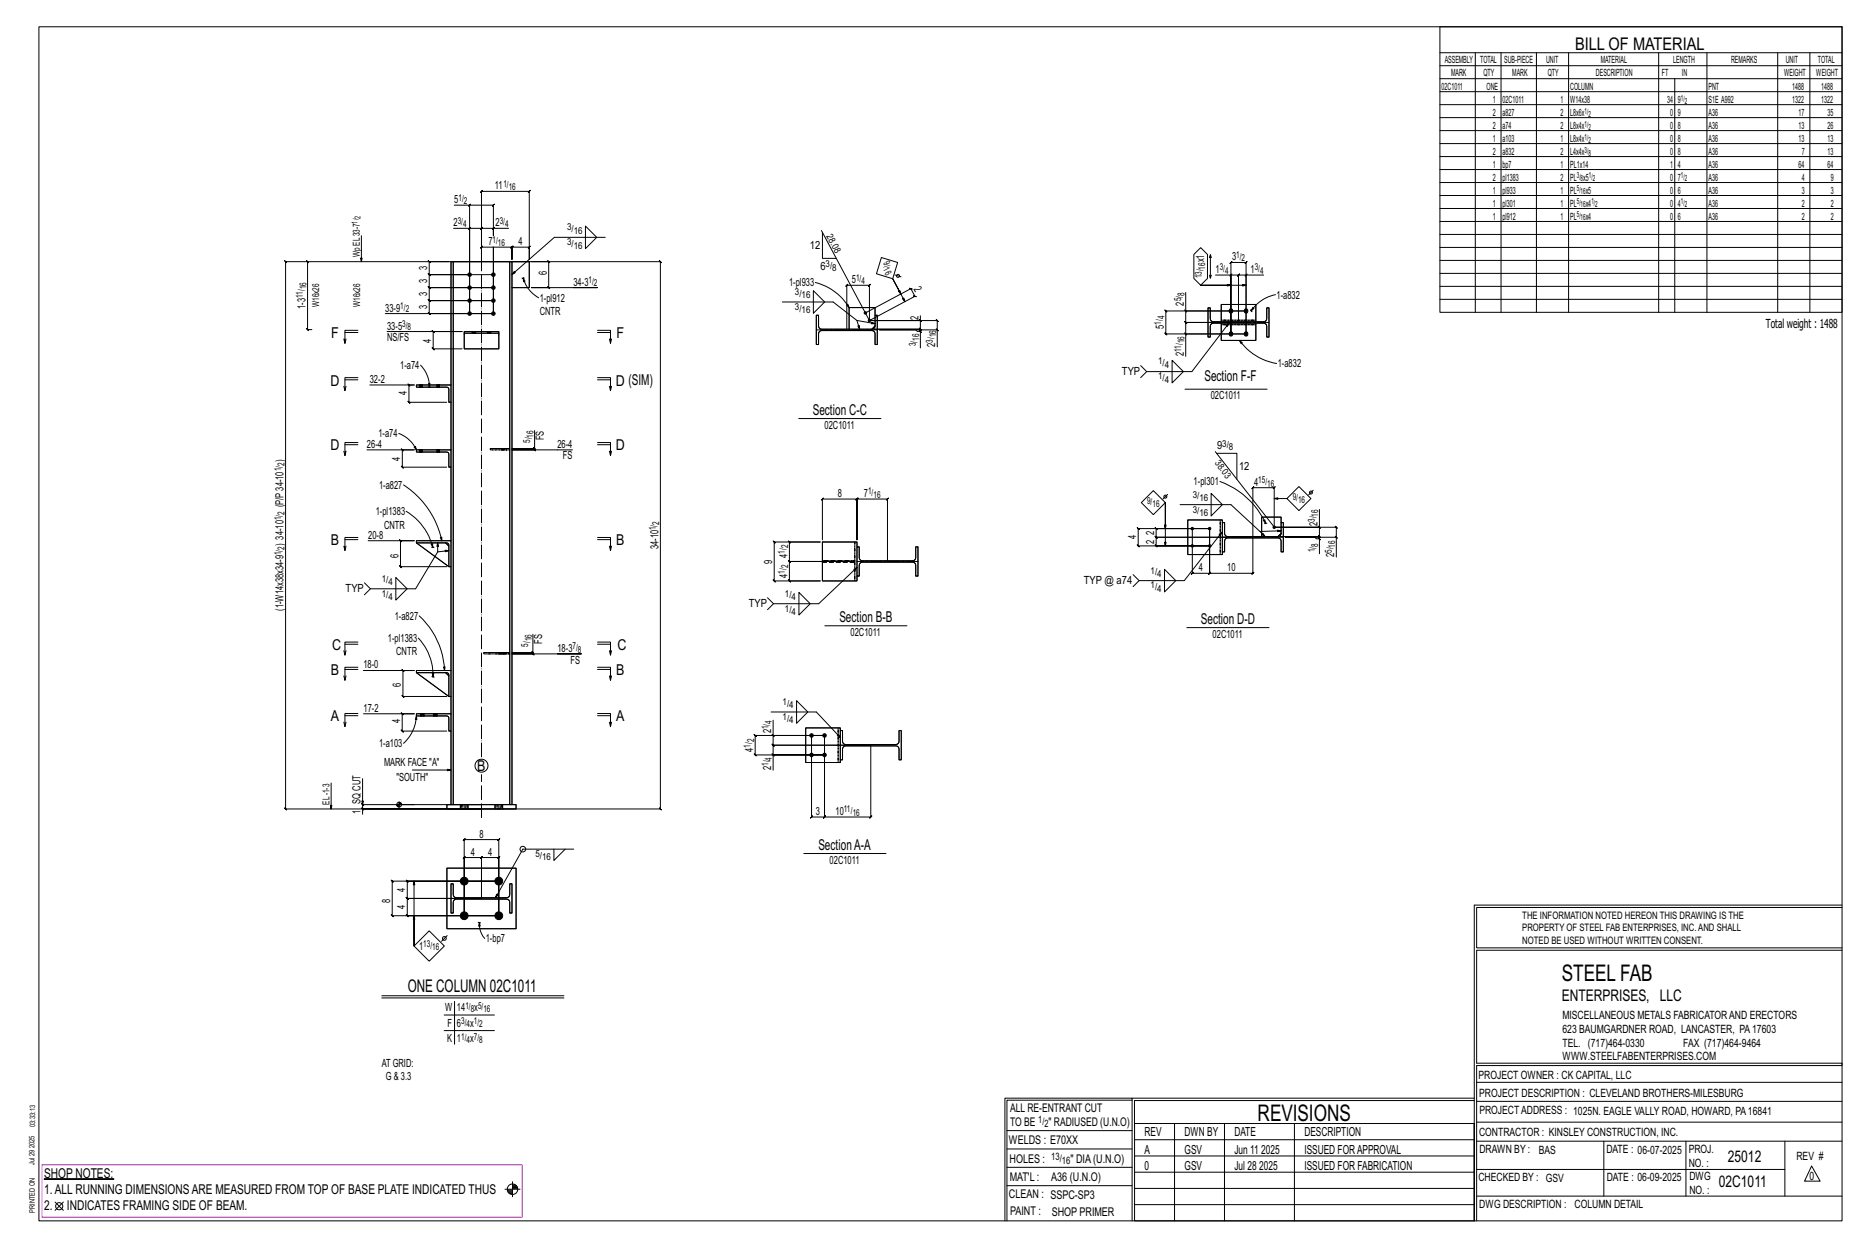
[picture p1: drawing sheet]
<svg xmlns="http://www.w3.org/2000/svg" width="914mm" height="610mm" viewBox="0 0 914 610" stroke-linecap="round" stroke-linejoin="round" font-family="sans-serif">
<g fill="#000" stroke="#000" stroke-width=".49">
<path d="M22 577h34z"/>
<circle cx="230" cy="134" r=".9"/>
<circle cx="242" cy="134" r=".9"/>
<circle cx="230" cy="147" r=".9"/>
<circle cx="230" cy="141" r=".9"/>
<circle cx="230" cy="153" r=".9"/>
<circle cx="242" cy="147" r=".9"/>
<circle cx="242" cy="153" r=".9"/>
<circle cx="242" cy="141" r=".9"/>
<circle cx="424" cy="153" r=".6"/>
<circle cx="426" cy="157" r=".6"/>
<circle cx="603" cy="152" r="1"/>
<circle cx="610" cy="152" r="1"/>
<circle cx="602" cy="163" r="1"/>
<circle cx="610" cy="163" r="1"/>
<circle cx="584" cy="259" r=".6"/>
<circle cx="592" cy="259" r=".6"/>
<circle cx="624" cy="258" r=".6"/>
<circle cx="584" cy="267" r=".6"/>
<circle cx="592" cy="267" r=".6"/>
<circle cx="397" cy="360" r=".9"/>
<circle cx="404" cy="360" r=".9"/>
<circle cx="397" cy="369" r=".9"/>
<circle cx="404" cy="369" r=".9"/>
<circle cx="227" cy="431" r="1.9"/>
<circle cx="244" cy="431" r="1.9"/>
<circle cx="227" cy="448" r="1.9"/>
<circle cx="244" cy="448" r="1.9"/>
</g>
<g fill="none" stroke="#000" stroke-width=".49">
<path d="M19 13h883v584h-883zM705 13h197v140h-197zM705 26h197M705 32h197M705 39h197M722 26v127M735 26v127M752 26v127M768 26v127M812 26v127M820 39v114M836 26v127"/>
<path d="M870 26v127M886 26v127M705 45h197M705 51h197M705 58h197M705 64h197M705 70h197M705 77h197M235 94l1-1v1h23l1-1-1 1v33v-6l1-1-1 1h-8v-1l-1 1h1v6v-6v-1l-1 1h1h-15v-1l-1 1h1v7v-34zM705 83h197M705 89h197M705 96h197"/>
<path d="M177 115v13M222 100h8v53v-41h-8M229 112l1-1zM229 101l1-1zM230 112h6h-1l1-1v1v16M230 100h12l-1 1 1-1v15v-3h7M242 112h-6v-1l-1 1h1v16M242 111l-1 1zM287 111l5 5-5 6zM296 116h-25l-20 18M402 113l24 44M403 114v12h6"/>
<path d="M705 102h197M705 108h197M705 115h197M150 128l1 1zM151 128v33h-1l1 1v-1h2M220 128h-10l1 1-1-1v6l1 1-1-1h20M222 128h29v266M236 128h-96h-1l1 1v-1v268l-1-1 1 1h96h-59v2M236 128h87l1 1-1-1v268v-1l1 1h-1h-87M242 134h-32l1 1-1-1v7v-1l1 1h-1h32h-32v-1l1 1h-1v6l1 1-1-1h32h-32l1 1-1-1v6l1 1-1-1h32v-32v32h-53M250 128v266M251 128h8v13h-8"/>
<path d="M256 136l1 2h-1zM256 136a16 16 0 0 0 8 10M256 136h-1M257 136h-1M260 128h9h-1l1 1v-1v13l-1-1 1 1h-9h32h-11M399 138a27 27 0 0 1 17 12M431 126l8 2-2 8-8-2zM438 135h3M584 124l4-3 3 3v12l-3 4-4-4zM592 135v1l1-1M592 126v-1v11M592 125l1 1"/>
<path d="M595 135h8v28v-35l-1 1 1-1h7l-1 1 1-1v35h-30v11M603 135h3l1-1-1 1v23M603 140h-15h22M603 134l-1 1zM610 135v-1l-1 1zM610 135h-4l1-1-1 1v23M619 135h-9v28h-39v1l-1-1h1v-11v1l-1-1h1h39h-30v-9M705 121h197M705 127h197M705 134h197M383 148h25l11 9 2 4M398 142l6 6-6 5z"/>
<path d="M400 154h1v6l1 1h25l1-1v-6h1v15h-1v-6l-1-1h-25l-1 1v6h-1zM414 149h1l1 1zM419 157l9 1M424 153l22-12h-1h2h-1l2 4h-1h2h-1l-22 12M426 157v-17v-1l-1 1h1h-11v-1l-1 1h1v21M428 154v-4h-12v11M428 159l-1 2M441 144l-4-8 6 12M450 156l1 1zM451 154v3h-25h33l-1-1 1 1v4M451 157v4h-1l1 1v-1h-23h23h-1l1 1v-1v1M580 152l1 1z"/>
<path d="M580 152v6v-1l1 1h-1h26M591 151h1l1 5 1 1h25l1-1v-5h1v14h-1v-6l-1-1h-26l-1 2v5h-1zM598 157v-8h17v8M598 158v9h17v-9M602 158l-19 24h-22l-3-3M606 158h-26v-1l1 1h-1v5M612 152h.1M612 152l1 1M613 150l1 1-2 1zM624 144a19 19 0 0 0-12 8M705 140h197M705 146h197"/>
<path d="M169 163h6M169 166v2M175 162h-6v6l-1-2M189 162h37h-14l1 1-1-1v9v-1l1 1h-1h14M206 179a15 15 0 0 1 4 10M227 162h17v1h-17zM227 163v8h17v-8M292 162h7v6l-1-2M292 163h7M299 166v2M450 162l1 1zM458 161l1 1z"/>
<path d="M459 170v-9h-29h18l1 1h2v8M574 176l5 6-5 5zM580 163l1 1zM607 167l1 1zM607 167a28 28 0 0 0 18 11M168 189l1 2v-2M169 186h6M175 185h-6v6M181 188h22h-3l1 1-1-1v9v-1l1 1h-1h19M204 188h17v9h-1v-7l-1-1h-15zM205 188h.1M205 189h.1"/>
<path d="M207 188h.1M207 189h.1M210 189h.1M210 188h1l-1 1zM210 189l1 1M214 188h.1M214 189h.1M215 188h.1M215 189h.1M221 188v-60h1v266M221 197v23M292 185h7v6v-2"/>
<path d="M292 186h7M298 189l1 2M561 182l-3 3M580 190h40M169 218h6M175 217h-6v6v-2M195 212a15 15 0 0 1 9 8M203 219v-1l1 2zM246 219h.1M247 219h.1M261 219l1 1zM262 211v8h-11"/>
<path d="M262 219v1h-1l1 1v-1h-11h29M292 217h7v6v-2M292 218h7M391 205h40M168 221l1 2M180 220h23h-6h-1l1 1v-1v9l-1-1 1 1h22M198 237a43 43 0 0 1 18 28M204 220h17v9h-1v-7l-1-1h-15zM205 220h.1M205 221h.1M207 220h.1M207 221h.1"/>
<path d="M214 220h.1M214 221h.1M215 220h.1M215 221h.1M221 229v36M246 220h.1M247 220h.1M298 221l1 2M595 221l29 37M596 222h9v12M597 236a40 40 0 0 1 23 20M624 238l-1 1z"/>
<path d="M636 238l6 6-6 6-6-6zM643 240l-2 2M199 250a29 29 0 0 1 13 18M559 246l6-6 5 6-5 6zM565 258l1 1v4l-1-1 1 1h47v17h1l-1 1v-1h-21h1l-1 1v-1v-21h-26zM570 259v-13v21M572 242l-3 2M578 247h25l14 13h10M593 241l5 6-5 5zM598 256h1l1 6 1 1 25-1 1-1v-5h1v14h-1v-6l-1-1h-26l-1 2v5h-1zM598 256v-2h-17v17h17v-1M618 255l1-1 1 2z"/>
<path d="M620 256h-1M620 256h.1M624 258v-19h-11l1-1-1 1v24h-47l-1-1 1 1v4h-1l1 1v-1h26h-35l1 1-1-1v-8h1l-1-1v1h35v21h1l-1 1v-1h-8l-1 1 1-1v-21M624 244h6M627 256v-3h-9v10M645 257l1 1zM646 258v5l-1-1 1 1h-19h19l-1-1 1 1v1M646 249v9h-22h30v-1l1 1h-1v5M169 264h6M169 267v2M175 263h-6v6l-1-2M180 265h23h-7v-1l1 1h-1v12l1 1-1-1h23"/>
<path d="M204 265h17v12h-1l-1-11h-15zM204 266l16 11M211 266h1v2zM211 268h1M212 268h.1M214 270l-11 18h-22l-3-3M214 266v4l6-1M216 263v2zM218 266l2 1M221 277v51M292 263h7v6v-2M292 264h7"/>
<path d="M298 267l1 2M378 265h1h23h-16l1 1-1-1v10v-1l1 1h-1h32h-32v-1l1 1h-1v9l1 1-1-1h16h-23v1l-1-1h1v-19v1zM403 264v-20l-1 1 1-1h17l-1 1 1-1v20v-20l-1 1 1-1h14v1l1-1h-1v31M420 268h1v5l1 1h25l1-1v-5h1v14h-1v-6l-1-1h-25l-1 2v5h-1zM420 278l-19 17h-22l-3-3M420 268v-3h-17v19h17v-2M570 279l6 5-6 6zM598 260l-18 24h-22l-3-3M617 260l2 3M627 261l-1 2M645 263l1 1zM646 271v-7h-2v-1h-15h25v10"/>
<path d="M654 262l1 1zM181 288l-3 3M194 283l5 5-5 6zM379 295l-3 3M391 290l6 5-6 6zM558 284l-3 3M168 318l1 2v-2M169 315h6M175 314h-6v6M205 312a27 27 0 0 1 7 19M205 301a38 38 0 0 1 13 27M244 319h.1"/>
<path d="M244 320h.1M245 319h.1M245 320h.1M246 319h.1M246 320h.1M247 319h.1M247 320h.1M260 319l1 1zM261 310v9h-10M261 319v1l-1-1 1 1h-10h34h-12M292 314h7v6l-1-2M292 315h7"/>
<path d="M299 318v2M404 306h40M581 307h40M168 331l1 2v-2M169 328h6M175 326h-6v7M178 328h25h-6l1 1-1-1v13v-1l1 1h-1h22M204 328h17v13h-1l-1-12h-15zM204 329l16 12M211 331h1M212 329v2zM212 331h1"/>
<path d="M217 326h1v2zM218 329l2 2M292 326h7v7l-1-2M292 328h7M299 331v2M168 353l1 2M169 350h6M169 353v2M175 349h-6v6M178 349h25h-6h-1l1 1v-1v9l-1-1 1 1h22M204 349h17v9h-1v-7l-1-1h-15zM204 350v2h-1z"/>
<path d="M204 350a19 19 0 0 1-6 14M206 349h.1M206 350h.1M208 349h.1M208 350h.1M212 349h.1M212 350h.1M214 349h.1M214 350h.1M221 341v8M221 358v36M292 349h7v6"/>
<path d="M292 350h7M298 353l1 2v-2M377 348h23l11 13M378 359l1 1zM378 352v8h26v40h-1l1-1v1h22l1-1-1 1v-35M378 360v5v-1l1 1h-1h48M390 343l5 5-5 6zM397 360v40l1-1-1 1h7h-1l1-1v1v-40h-34l-1-1 1 1v9h-1l1 1v-1h34h-26v8M411 357h1l1 6 1 1h25l1-1v-6h1v15h-1v-6l-1-1h-26l-1 1v6h-1zM411 357v-1h-17v17h17v-1M202 377h19M378 369l1 1z"/>
<path d="M426 365h-48v-1l1 1h-1v4M162 383v13M177 395l1 1zM177 381v13M194 394h9M194 394h1M195 395h.1M195 392v3M195 393h2M195 393h1M219 394h34v2h-34zM225 394h.1"/>
<path d="M225 396h.1M229 394h.1M229 396h.1M236 394h-59v-1l1 1h-1v2M242 394h.1M242 396h.1M246 394h.1M246 396h.1M227 411l1-1-1 1h17l1-1-1 1v37v-28l1-1-1 1h-8v-1l-1 1h1v20v-20v-1l-1 1h1h-9l1-1-1 1v28v-37zM271 415v6l6-6M281 415h-25l-13 24M393 418h41"/>
<path d="M191 431h1h52h-45l1 1-1-1v9v-1l1 1h-1h37h-37v-1l1 1h-1v8l1 1-1-1h45h-52v1l-1-1h1v-17v1zM203 431v32v-15M219 425h34v29h-34zM221 432h1v6l1 1h26l1-1v-6h1v15h-1l-1-6-1-1h-25l-1 1v6h-1zM210 455l8 8-8 7-7-7zM219 458l-3 3M234 451h1M235 451v2h-1zM235 451a11 11 0 0 0 2 8M235 451v1M722 443v154M722 443h180"/>
<path d="M902 444h-179v20h179M902 465h-179v55h179v1h-179v76M187 487h89M187 488h89M217 497h25M223 490v21M217 504h25M554 538h-61v59M554 537h168M722 538h-167v13M723 539h179M723 530h179"/>
<path d="M493 553h61M555 550h167v47h-167zM555 558h167M575 550v47M599 550v47M634 550v47M723 549h179M723 558h179M785 558v27M825 558v27M874 558v27M251 578v8"/>
<path d="M251 580h1M493 571h61M493 562h61M555 573h167M555 566h167M723 572h151M887 570l4 8h-8zM27 588l4 4M31 588l-4 4M247 582h8M248 582h3M248 583h3"/>
<path d="M249 583h2M249 584h2M251 581h2M251 580h2M492 597v-60h62v60M493 580h61M555 589h167M555 581h167M723 585h179"/>
<circle cx="440" cy="135" r=".7"/>
<circle cx="570" cy="243" r=".7"/>
<circle cx="642" cy="241" r=".7"/>
<circle cx="236" cy="375" r="3"/>
<circle cx="195" cy="394" r="1.2"/>
<circle cx="256" cy="415" r="1.4"/>
<circle cx="218" cy="459" r=".9"/>
<circle cx="29" cy="590" r="1.8"/>
<circle cx="251" cy="582" r="2.6"/>
</g>
<path d="M21 570h235v26h-235z" fill="none" stroke="#f0f" stroke-width=".5"/>
<g fill="none" stroke="#000" stroke-width=".49" stroke-dasharray="2 1.4">
<path d="M598 157h17zM598 159h17zM231 162v1zM231 162h.1M232 162l-1 1M232 163v-1l-1 1M232 162v1M233 162v1M239 162v1zM239 162h.1M239 162v1M239 163v-1v1"/>
<path d="M240 162v1M205 188v1M205 188h1M206 188l-1 1M206 188v1M206 188v1zM206 189h.1M207 188h.1M207 189h.1M207 189v-1M214 188v1M214 188h.1"/>
<path d="M215 188v1zM215 188l-1 1M215 189h-1M215 188v1M215 188h.1M215 189h.1M215 189v-1M240 219h8v1h-8zM240 219h8v1h2h-10zM246 219h.1M246 219v1M246 219v1z"/>
<path d="M248 219h2zM205 220v1M205 220h1M206 220l-1 1M206 220v1M206 220v1zM206 221h.1M207 220h.1M207 221h.1M207 221v-1M214 220v1M214 220h.1"/>
<path d="M215 220v1zM215 220l-1 1M215 221h-1M215 220v1M215 220h.1M215 221h.1M215 221v-1M246 220h.1M246 220v-1M246 220l1-1M247 220v-1M247 220h.1"/>
<path d="M597 254v17zM403 275h14v-1h-14h14M403 275h15M417 274h1h-1v1h1M418 265v19zM237 319h11v1h-11zM237 319h11v1h2h-13zM244 319h.1M244 319v1M244 320h.1M244 320v-1M245 319v1z"/>
<path d="M245 320v-1M245 319h.1M245 320h.1M246 319h.1M246 319v1M246 320h.1M246 320v-1M247 319v1zM247 320v-1M247 319h.1M247 320h.1M248 319h2z"/>
<path d="M206 349v1M206 349h.1M207 349v1zM207 349l-1 1M207 350h-1M207 349v1M207 349h1M208 350h-1M208 350v-1M212 349v1M212 349h.1M213 349l-1 1"/>
<path d="M213 349v1zM213 350h.1M213 349v1M214 349v1M214 349h.1M214 350h.1M214 350v-1M410 356v17zM225 394v2M225 394h.1M226 394h-1v2M226 394v2h-1"/>
<path d="M227 394h1v2h-1zM227 394h-1v2M227 396h-1M228 394h1v2h-1M229 394v2M229 394h.1M229 396h.1M229 396v-2M242 394v2M242 394h.1M243 394h-1v2M243 394v2h-1"/>
<path d="M244 394h1v2h-1zM244 394h-1v2M244 396h-1M245 394h1v2h-1M246 394v2M246 394h.1M246 396h.1M246 396v-2"/>
</g>
<path d="M236 370v-248M236 400v-21" fill="none" stroke="#000" stroke-width=".49" stroke-dasharray="6.8 1 0 1"/>
<path d="M621 158h-30M400 161h29M449 275h-29M628 263h-30" fill="none" stroke="#000" stroke-width=".49" stroke-dasharray="5.8 1 1 1"/>
<g font-size="11.2">
<text x="764" y="480">STEEL FAB</text>
<text x="616" y="548">REVISIONS</text>
</g>
<g font-size="8.6">
<text x="771" y="24">BILL OF MATERIAL</text>
<text x="200" y="485">ONE COLUMN 02C1011</text>
</g>
<g font-size="7.9">
<text x="765" y="490">ENTERPRISES, LLC</text>
<text x="846" y="569">25012</text>
<text x="841" y="581">02C1011</text>
</g>
<g font-size="7.3">
<text x="162" y="166">F</text>
<text x="302" y="166">F</text>
<text x="162" y="189">D</text>
<text x="301" y="189">D (SIM)</text>
<text x="590" y="187">Section F-F</text>
<text x="398" y="203">Section C-C</text>
<text x="162" y="220">D</text>
<text x="301" y="220">D</text>
<text x="162" y="267">B</text>
<text x="302" y="267">B</text>
<text x="411" y="304">Section B-B</text>
<text x="588" y="305">Section D-D</text>
<text x="163" y="318">C</text>
<text x="302" y="318">C</text>
<text x="162" y="330">B</text>
<text x="302" y="330">B</text>
<text x="162" y="353">A</text>
<text x="302" y="353">A</text>
<text x="234" y="377">B</text>
<text x="401" y="416">SectionA-A</text>
</g>
<g font-size="6.6">
<text x="22" y="576">SHOP NOTES:</text>
<text x="22" y="584">1.ALL RUNNING DIMENSIONSARE MEASURED FROM TOP OF BASE PLATE INDICATED THUS</text>
<text x="22" y="592">2.</text>
<text x="33" y="592">INDICATES FRAMING SIDE OF BEAM.</text>
</g>
<g font-size="6.1">
<text x="864" y="161">Total weight : 1488</text>
<text x="560" y="556">REV</text>
<text x="580" y="556">DWN BY</text>
<text x="604" y="556">DATE</text>
<text x="639" y="556">DESCRIPTION</text>
<text x="560" y="564">A</text>
<text x="580" y="564">GSV</text>
<text x="604" y="564">Jun 11</text>
<text x="617" y="564">2025</text>
<text x="639" y="564">ISSUED FORAPPROVAL</text>
<text x="560" y="572">0</text>
<text x="580" y="572">GSV</text>
<text x="604" y="572">Jul 28</text>
<text x="616" y="572">2025</text>
<text x="639" y="572">ISSUED FOR FABRICATION</text>
</g>
<g font-size="5.9">
<text x="494" y="560">WELDS : E70XX</text>
<text x="494" y="569">HOLES :</text>
<text x="524" y="569">&quot; DIA(U.N.O)</text>
<text x="494" y="578">MAT'L :</text>
<text x="515" y="578">A36 (U.N.O)</text>
<text x="494" y="586">CLEAN : SSPC-SP3</text>
<text x="495" y="595">PAINT :</text>
<text x="515" y="595">SHOP PRIMER</text>
</g>
<g font-size="5.8">
<text x="494" y="544">ALL RE-ENTRANT CUT</text>
<text x="494" y="551">TO BE</text>
<text x="513" y="551">&quot; RADIUSED (U.N.O)</text>
</g>
<g font-size="5.6">
<text x="765" y="499">MISCELLANEOUS METALS FABRICATORAND ERECTORS</text>
<text x="765" y="505">623 BAUMGARDNER ROAD, LANCASTER, PA17603</text>
<text x="765" y="512">TEL. (717)464-0330</text>
<text x="824" y="512">FAX (717)464-9464</text>
<text x="765" y="519">WWW.STEELFABENTERPRISES.COM</text>
<text x="724" y="528">PROJECT OWNER : CK CAPITAL, LLC</text>
<text x="724" y="537">PROJECT DESCRIPTION : CLEVELAND BROTHERS-MILESBURG</text>
<text x="724" y="545">PROJECTADDRESS : 1025N. EAGLE VALLY ROAD, HOWARD, PA16841</text>
<text x="724" y="556">CONTRACTOR : KINSLEY CONSTRUCTION, INC.</text>
<text x="724" y="564">DRAWN BY :</text>
<text x="753" y="564">BAS</text>
<text x="786" y="564">DATE : 06-07-2025</text>
<text x="827" y="564">PROJ.</text>
<text x="879" y="568">REV #</text>
<text x="827" y="571">NO. :</text>
<text x="724" y="578">CHECKED BY : GSV</text>
<text x="787" y="578">DATE : 06-09-2025</text>
<text x="827" y="578">DWG</text>
<text x="886" y="578">0</text>
<text x="827" y="584">NO. :</text>
<text x="724" y="591">DWG DESCRIPTION : COLUMN DETAIL</text>
</g>
<g font-size="5.5">
<text x="242" y="93">11</text>
<text x="222" y="99">5</text>
<text x="222" y="111">2</text>
<text x="243" y="111">2</text>
<text x="239" y="120">7</text>
<text x="254" y="120">4</text>
<text x="396" y="122">12</text>
<text x="590" y="128" transform="rotate(-90 590 128)">x1</text>
<text x="603" y="127">3</text>
<text x="209" y="132" transform="rotate(-90 209 132)">3</text>
<text x="268" y="135" transform="rotate(-90 268 135)">6</text>
<text x="402" y="132">6</text>
<text x="595" y="134">1</text>
<text x="612" y="134">1</text>
<text x="209" y="138" transform="rotate(-90 209 138)">3</text>
<text x="281" y="140">34-3</text>
<text x="386" y="140">1-pl933</text>
<text x="417" y="139">5</text>
<text x="447" y="142" transform="rotate(62 447 142)">2</text>
<text x="209" y="145" transform="rotate(-90 209 145)">3</text>
<text x="264" y="148">1-pl912</text>
<text x="579" y="149" transform="rotate(-90 579 149)">2</text>
<text x="625" y="146">1-a832</text>
<text x="150" y="151" transform="rotate(-90 150 151)">1-3</text>
<text x="189" y="152">33-9</text>
<text x="209" y="151" transform="rotate(-90 209 151)">3</text>
<text x="264" y="154">CNTR</text>
<text x="189" y="161">33-5</text>
<text x="450" y="157" transform="rotate(-90 450 157)">2</text>
<text x="570" y="161" transform="rotate(-90 570 161)">5</text>
<text x="189" y="167">NS/FS</text>
<text x="211" y="168" transform="rotate(-90 211 168)">4</text>
<text x="458" y="170" transform="rotate(-90 458 170)">2</text>
<text x="579" y="174" transform="rotate(-90 579 174)">2</text>
<text x="625" y="180">1-a832</text>
<text x="196" y="181">1-a74</text>
<text x="549" y="184">TYP</text>
<text x="181" y="187">32-2</text>
<text x="199" y="193" transform="rotate(-90 199 193)">4</text>
<text x="593" y="195">02C1011</text>
<text x="404" y="210">02C1011</text>
<text x="185" y="214">1-a74</text>
<text x="266" y="215" transform="rotate(-90 266 215)">FS</text>
<text x="180" y="219">26-4</text>
<text x="273" y="219">26-4</text>
<text x="596" y="220">9</text>
<text x="139" y="226" transform="rotate(-90 139 226)">)</text>
<text x="196" y="225" transform="rotate(-90 196 225)">4</text>
<text x="275" y="225">FS</text>
<text x="607" y="230">12</text>
<text x="186" y="239">1-a827</text>
<text x="584" y="237">1-pl301</text>
<text x="614" y="238">4</text>
<text x="410" y="243">8</text>
<text x="423" y="243">7</text>
<text x="139" y="248" transform="rotate(-90 139 248)">(P/P34-10</text>
<text x="184" y="252">1-pl1383</text>
<text x="645" y="257" transform="rotate(-90 645 257)">2</text>
<text x="180" y="264">20-8</text>
<text x="188" y="259">CNTR</text>
<text x="556" y="264" transform="rotate(-90 556 264)">4</text>
<text x="565" y="262" transform="rotate(-90 565 262)">2</text>
<text x="139" y="267" transform="rotate(-90 139 267)">) 34-10</text>
<text x="322" y="269" transform="rotate(-90 322 269)">34-10</text>
<text x="565" y="266" transform="rotate(-90 565 266)">2</text>
<text x="195" y="273" transform="rotate(-90 195 273)">6</text>
<text x="378" y="276" transform="rotate(-90 378 276)">9</text>
<text x="385" y="273" transform="rotate(-90 385 273)">4</text>
<text x="653" y="273" transform="rotate(-90 653 273)">2</text>
<text x="587" y="279">4</text>
<text x="601" y="279">10</text>
<text x="385" y="283" transform="rotate(-90 385 283)">4</text>
<text x="531" y="286">TYP @ a74</text>
<text x="169" y="290">TYP</text>
<text x="139" y="299" transform="rotate(-90 139 299)">(1-W14x38x34-9</text>
<text x="366" y="297">TYP</text>
<text x="193" y="303">1-a827</text>
<text x="416" y="311">02C1011</text>
<text x="190" y="314">1-pl1383</text>
<text x="265" y="315" transform="rotate(-90 265 315)">FS</text>
<text x="594" y="312">02C1011</text>
<text x="194" y="321">CNTR</text>
<text x="273" y="319">18-3</text>
<text x="178" y="327">18-0</text>
<text x="279" y="325">FS</text>
<text x="196" y="336" transform="rotate(-90 196 336)">6</text>
<text x="178" y="348">17-2</text>
<text x="196" y="354" transform="rotate(-90 196 354)">4</text>
<text x="377" y="359" transform="rotate(-90 377 359)">2</text>
<text x="186" y="366">1-a103</text>
<text x="369" y="368" transform="rotate(-90 369 368)">4</text>
<text x="188" y="375">MARK FACE &quot;A&quot;</text>
<text x="377" y="377" transform="rotate(-90 377 377)">2</text>
<text x="194" y="382">&quot;SOUTH&quot;</text>
<text x="176" y="393" transform="rotate(-90 176 393)">SQ CUT</text>
<text x="176" y="398" transform="rotate(-90 176 398)">1</text>
<text x="399" y="399">3</text>
<text x="409" y="399">10</text>
<text x="235" y="410">8</text>
<text x="230" y="419">4</text>
<text x="239" y="419">4</text>
<text x="406" y="423">02C1011</text>
<text x="198" y="436" transform="rotate(-90 198 436)">4</text>
<text x="191" y="442" transform="rotate(-90 191 442)">8</text>
<text x="198" y="445" transform="rotate(-90 198 445)">4</text>
<text x="238" y="461">1-bp7</text>
<text x="205" y="465">1</text>
<text x="218" y="495">W</text>
<text x="224" y="495">14</text>
<text x="232" y="495">x</text>
<text x="219" y="502">F</text>
<text x="224" y="502">6</text>
<text x="230" y="502">x</text>
<text x="219" y="510">K</text>
<text x="224" y="510">1</text>
<text x="230" y="510">x</text>
<text x="187" y="522">AT GRID:</text>
<text x="189" y="529">G &amp; 3.3</text>
</g>
<g font-size="5">
<text x="745" y="450">THE INFORMATION NOTED HEREON THIS DRAWING IS THE</text>
<text x="745" y="456">PROPERTY OF STEEL FAB ENTERPRISES, INC.AND SHALL</text>
<text x="745" y="462">NOTED BE USED WITHOUT WRITTEN CONSENT.</text>
<text x="508" y="550">1/</text>
<text x="511" y="551">2</text>
<text x="515" y="568">13/</text>
<text x="520" y="570">16</text>
</g>
<g font-size="4.9">
<text x="707" y="31">ASSEMBLY</text>
<text x="725" y="31">TOTAL</text>
<text x="736" y="31">SUB-PIECE</text>
<text x="757" y="31">UNIT</text>
<text x="784" y="31">MATERIAL</text>
<text x="819" y="31">LENGTH</text>
<text x="847" y="31">REMARKS</text>
<text x="874" y="31">UNIT</text>
<text x="890" y="31">TOTAL</text>
<text x="710" y="37">MARK</text>
<text x="726" y="37">QTY</text>
<text x="740" y="37">MARK</text>
<text x="758" y="37">QTY</text>
<text x="781" y="37">DESCRIPTION</text>
<text x="814" y="37">FT</text>
<text x="823" y="37">IN</text>
<text x="873" y="37">WEIGHT</text>
<text x="889" y="37">WEIGHT</text>
<text x="706" y="44">02C1011</text>
<text x="728" y="44">ONE</text>
<text x="769" y="44">COLUMN</text>
<text x="836" y="44">PNT</text>
<text x="877" y="44">1488</text>
<text x="891" y="44">1488</text>
<text x="731" y="50">1</text>
<text x="736" y="50">02C1011</text>
<text x="764" y="50">1</text>
<text x="769" y="50">W14x38</text>
<text x="816" y="50">34</text>
<text x="821" y="50">9</text>
<text x="836" y="50">S1E A992</text>
<text x="877" y="50">1322</text>
<text x="891" y="50">1322</text>
<text x="731" y="57">2</text>
<text x="736" y="57">a827</text>
<text x="764" y="57">2</text>
<text x="769" y="57">L8x6x</text>
<text x="818" y="57">0</text>
<text x="821" y="57">9</text>
<text x="836" y="57">A36</text>
<text x="880" y="57">17</text>
<text x="895" y="57">35</text>
<text x="731" y="63">2</text>
<text x="736" y="63">a74</text>
<text x="764" y="63">2</text>
<text x="769" y="63">L8x4x</text>
<text x="818" y="63">0</text>
<text x="821" y="63">8</text>
<text x="836" y="63">A36</text>
<text x="880" y="63">13</text>
<text x="895" y="63">26</text>
<text x="731" y="69">1</text>
<text x="736" y="69">a103</text>
<text x="764" y="69">1</text>
<text x="769" y="69">L8x4x</text>
<text x="818" y="69">0</text>
<text x="821" y="69">8</text>
<text x="836" y="69">A36</text>
<text x="880" y="69">13</text>
<text x="895" y="69">13</text>
<text x="731" y="76">2</text>
<text x="736" y="76">a832</text>
<text x="764" y="76">2</text>
<text x="769" y="76">L4x4x</text>
<text x="818" y="76">0</text>
<text x="821" y="76">8</text>
<text x="836" y="76">A36</text>
<text x="882" y="76">7</text>
<text x="895" y="76">13</text>
<text x="731" y="82">1</text>
<text x="736" y="82">bp7</text>
<text x="764" y="82">1</text>
<text x="769" y="82">PL1x14</text>
<text x="818" y="82">1</text>
<text x="821" y="82">4</text>
<text x="836" y="82">A36</text>
<text x="880" y="82">64</text>
<text x="895" y="82">64</text>
<text x="731" y="88">2</text>
<text x="736" y="88">pl1383</text>
<text x="764" y="88">2</text>
<text x="769" y="88">PL x5</text>
<text x="818" y="88">0</text>
<text x="821" y="88">7</text>
<text x="836" y="88">A36</text>
<text x="882" y="88">4</text>
<text x="896" y="88">9</text>
<text x="731" y="95">1</text>
<text x="736" y="95">pl933</text>
<text x="764" y="95">1</text>
<text x="769" y="95">PL</text>
<text x="776" y="95">x5</text>
<text x="818" y="95">0</text>
<text x="821" y="95">6</text>
<text x="836" y="95">A36</text>
<text x="882" y="95">3</text>
<text x="896" y="95">3</text>
<text x="731" y="101">1</text>
<text x="736" y="101">pl301</text>
<text x="764" y="101">1</text>
<text x="769" y="101">PL</text>
<text x="776" y="101">x4</text>
<text x="818" y="101">0</text>
<text x="821" y="101">4</text>
<text x="836" y="101">A36</text>
<text x="882" y="101">2</text>
<text x="896" y="101">2</text>
<text x="731" y="107">1</text>
<text x="736" y="107">pl912</text>
<text x="764" y="107">1</text>
<text x="769" y="107">PL</text>
<text x="776" y="107">x4</text>
<text x="818" y="107">0</text>
<text x="821" y="107">6</text>
<text x="836" y="107">A36</text>
<text x="882" y="107">2</text>
<text x="896" y="107">2</text>
</g>
<g font-size="4.7">
<text x="246" y="91">1/</text>
<text x="249" y="93">16</text>
<text x="224" y="98">1/</text>
<text x="227" y="100">2</text>
<text x="224" y="109">3/</text>
<text x="227" y="111">4</text>
<text x="245" y="109">3/</text>
<text x="247" y="111">4</text>
<text x="278" y="113">3/</text>
<text x="241" y="119">1/</text>
<text x="278" y="120">3/</text>
<text x="281" y="114">16</text>
<text x="404" y="115" transform="rotate(62 404 115)">28.08</text>
<text x="176" y="126" transform="rotate(-90 176 126)">Wp EL33-7</text>
<text x="244" y="120">16</text>
<text x="281" y="122">16</text>
<text x="404" y="131">3/</text>
<text x="432" y="132" transform="rotate(62 432 132)">16</text>
<text x="432" y="129" transform="rotate(62 432 129)">9/</text>
<text x="590" y="132" transform="rotate(-90 590 132)">16</text>
<text x="605" y="126">1/</text>
<text x="608" y="128">2</text>
<text x="407" y="132">8</text>
<text x="419" y="137">1/</text>
<text x="588" y="136" transform="rotate(-90 588 136)">13/</text>
<text x="597" y="132">3/</text>
<text x="600" y="134">4</text>
<text x="614" y="132">3/</text>
<text x="617" y="134">4</text>
<text x="150" y="142" transform="rotate(-90 150 142)">16</text>
<text x="288" y="138">1/</text>
<text x="291" y="140">2</text>
<text x="422" y="139">4</text>
<text x="148" y="146" transform="rotate(-90 148 146)">11/</text>
<text x="389" y="144">3/</text>
<text x="392" y="146">16</text>
<text x="578" y="147" transform="rotate(-90 578 147)">5/</text>
<text x="580" y="145" transform="rotate(-90 580 145)">8</text>
<text x="156" y="150" transform="rotate(-90 156 150)">W16x26</text>
<text x="176" y="150" transform="rotate(-90 176 150)">W16x26</text>
<text x="196" y="151">1/</text>
<text x="199" y="153">2</text>
<text x="389" y="152">3/</text>
<text x="392" y="153">16</text>
<text x="197" y="160">3/</text>
<text x="199" y="162">8</text>
<text x="568" y="159" transform="rotate(-90 568 159)">1/</text>
<text x="570" y="156" transform="rotate(-90 570 156)">4</text>
<text x="450" y="167" transform="rotate(-90 450 167)">16</text>
<text x="457" y="168" transform="rotate(-90 457 168)">3/</text>
<text x="458" y="165" transform="rotate(-90 458 165)">16</text>
<text x="580" y="168" transform="rotate(-90 580 168)">16</text>
<text x="448" y="169" transform="rotate(-90 448 169)">3/</text>
<text x="578" y="172" transform="rotate(-90 578 172)">11/</text>
<text x="567" y="178">1/</text>
<text x="570" y="180">4</text>
<text x="567" y="186">1/</text>
<text x="570" y="187">4</text>
<text x="261" y="214" transform="rotate(-90 261 214)">16</text>
<text x="259" y="217" transform="rotate(-90 259 217)">5/</text>
<text x="598" y="218">3/</text>
<text x="602" y="220">8</text>
<text x="139" y="228" transform="rotate(-90 139 228)">2</text>
<text x="594" y="227" transform="rotate(52 594 227)">38.03</text>
<text x="138" y="231" transform="rotate(-90 138 231)">1/</text>
<text x="616" y="236">15/</text>
<text x="620" y="238">16</text>
<text x="425" y="242">1/</text>
<text x="428" y="244">16</text>
<text x="584" y="243">3/</text>
<text x="587" y="245">16</text>
<text x="633" y="244">9/</text>
<text x="139" y="252" transform="rotate(-90 139 252)">2</text>
<text x="562" y="246">9/</text>
<text x="564" y="248">16</text>
<text x="584" y="251">3/</text>
<text x="635" y="246">16</text>
<text x="138" y="255" transform="rotate(-90 138 255)">1/</text>
<text x="323" y="257" transform="rotate(-90 323 257)">2</text>
<text x="587" y="252">16</text>
<text x="644" y="255" transform="rotate(-90 644 255)">3/</text>
<text x="645" y="253" transform="rotate(-90 645 253)">16</text>
<text x="321" y="259" transform="rotate(-90 321 259)">1/</text>
<text x="139" y="269" transform="rotate(-90 139 269)">2</text>
<text x="386" y="268" transform="rotate(-90 386 268)">2</text>
<text x="645" y="268" transform="rotate(-90 645 268)">8</text>
<text x="654" y="268" transform="rotate(-90 654 268)">16</text>
<text x="138" y="272" transform="rotate(-90 138 272)">1/</text>
<text x="384" y="271" transform="rotate(-90 384 271)">1/</text>
<text x="644" y="270" transform="rotate(-90 644 270)">1/</text>
<text x="652" y="271" transform="rotate(-90 652 271)">5/</text>
<text x="384" y="281" transform="rotate(-90 384 281)">1/</text>
<text x="386" y="278" transform="rotate(-90 386 278)">2</text>
<text x="563" y="281">1/</text>
<text x="187" y="285">1/</text>
<text x="190" y="286">4</text>
<text x="563" y="288">1/</text>
<text x="566" y="282">4</text>
<text x="187" y="292">1/</text>
<text x="190" y="294">4</text>
<text x="384" y="292">1/</text>
<text x="388" y="294">4</text>
<text x="566" y="290">4</text>
<text x="384" y="299">1/</text>
<text x="388" y="301">4</text>
<text x="259" y="316" transform="rotate(-90 259 316)">5/</text>
<text x="260" y="314" transform="rotate(-90 260 314)">16</text>
<text x="280" y="318">7/</text>
<text x="283" y="319">8</text>
<text x="383" y="345">1/</text>
<text x="386" y="347">4</text>
<text x="383" y="352">1/</text>
<text x="386" y="354">4</text>
<text x="376" y="357" transform="rotate(-90 376 357)">1/</text>
<text x="378" y="354" transform="rotate(-90 378 354)">4</text>
<text x="367" y="366" transform="rotate(-90 367 366)">1/</text>
<text x="369" y="363" transform="rotate(-90 369 363)">2</text>
<text x="376" y="375" transform="rotate(-90 376 375)">1/</text>
<text x="378" y="372" transform="rotate(-90 378 372)">4</text>
<text x="161" y="394" transform="rotate(-90 161 394)">EL-1-3</text>
<text x="413" y="397">11/</text>
<text x="417" y="399">16</text>
<text x="262" y="419">5/</text>
<text x="265" y="421">16</text>
<text x="207" y="463">13/</text>
<text x="212" y="465">16</text>
<text x="228" y="493">1/</text>
<text x="230" y="495">8</text>
<text x="234" y="493">5/</text>
<text x="237" y="495">16</text>
<text x="226" y="501">3/</text>
<text x="228" y="503">4</text>
<text x="232" y="501">1/</text>
<text x="235" y="503">2</text>
<text x="226" y="509">1/</text>
<text x="232" y="509">7/</text>
<text x="228" y="510">4</text>
<text x="235" y="510">8</text>
</g>
<g font-size="4.2">
<text x="823" y="49">1/</text>
<text x="825" y="51">2</text>
<text x="776" y="56">1/</text>
<text x="778" y="57">2</text>
<text x="776" y="62">1/</text>
<text x="778" y="63">2</text>
<text x="776" y="68">1/</text>
<text x="778" y="70">2</text>
<text x="776" y="75">3/</text>
<text x="778" y="76">8</text>
<text x="772" y="87">3/</text>
<text x="774" y="89">8</text>
<text x="778" y="87">1/</text>
<text x="780" y="89">2</text>
<text x="823" y="87">1/</text>
<text x="825" y="89">2</text>
<text x="772" y="94">5/</text>
<text x="774" y="95">16</text>
<text x="772" y="100">5/</text>
<text x="774" y="101">16</text>
<text x="779" y="100">1/</text>
<text x="781" y="101">2</text>
<text x="823" y="100">1/</text>
<text x="825" y="101">2</text>
<text x="772" y="106">5/</text>
<text x="774" y="108">16</text>
</g>
<g font-size="4">
<text x="176" y="107" transform="rotate(-90 176 107)">2</text>
<text x="175" y="109" transform="rotate(-90 175 109)">1/</text>
</g>
<g font-size="3.7">
<text x="17" y="551" transform="rotate(-90 17 551)">03:33:13</text>
<text x="17" y="562" transform="rotate(-90 17 562)">2025</text>
<text x="17" y="570" transform="rotate(-90 17 570)">Jul 29</text>
<text x="17" y="593" transform="rotate(-90 17 593)">PRINTED ON</text>
</g>
</svg>
